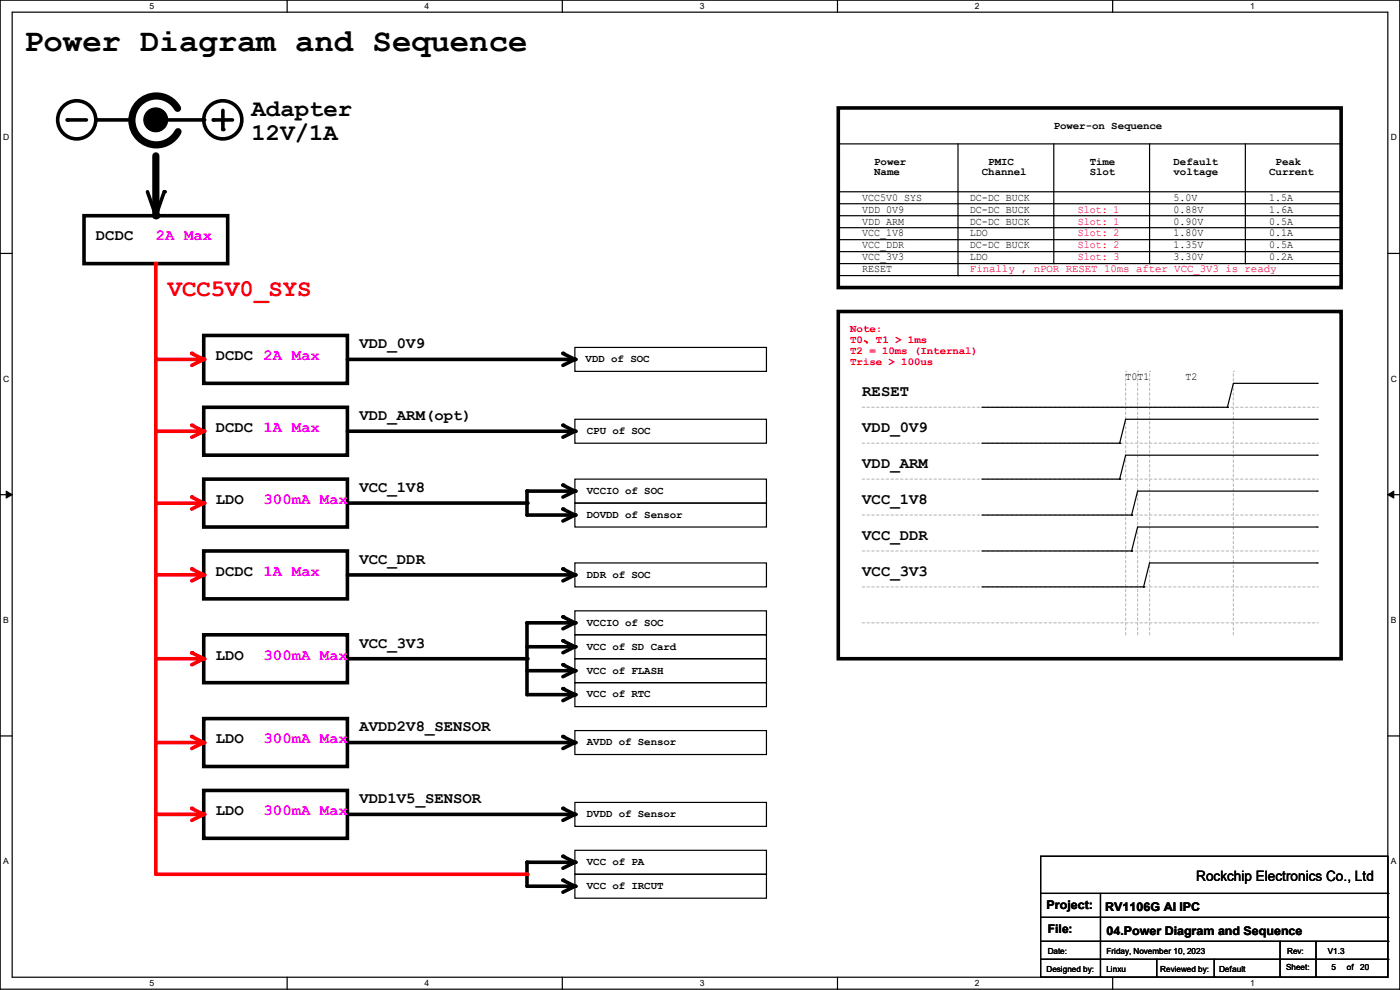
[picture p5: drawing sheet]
<svg xmlns="http://www.w3.org/2000/svg" width="297mm" height="210mm" viewBox="0 0 297 210" stroke-linecap="round" stroke-linejoin="round" font-family="sans-serif">
<path d="M0 0h297v209.8h-297zM2.6 2.6h291.8v204.7h-291.8z" fill="none" stroke="#000" stroke-width=".25"/>
<g fill="#fff">
<path d="M31.7 .3h1v2h-1z"/>
<path d="M31.7 207.6h1v1.9h-1z"/>
</g>
<path d="M60.9 0v2.6M60.9 207.3v2.5" fill="none" stroke="#000" stroke-width=".25"/>
<g fill="#fff">
<path d="M90.1 .3h1v2h-1z"/>
<path d="M90.1 207.6h1v1.9h-1z"/>
</g>
<path d="M119.3 0v2.6M119.3 207.3v2.5" fill="none" stroke="#000" stroke-width=".25"/>
<g fill="#fff">
<path d="M148.5 .3h.9v2h-.9z"/>
<path d="M148.5 207.6h.9v1.9h-.9z"/>
</g>
<path d="M177.7 0v2.6M177.7 207.3v2.5" fill="none" stroke="#000" stroke-width=".25"/>
<g fill="#fff">
<path d="M206.8 .3h1v2h-1z"/>
<path d="M206.8 207.6h1v1.9h-1z"/>
</g>
<path d="M236.1 0v2.6M236.1 207.3v2.5" fill="none" stroke="#000" stroke-width=".25"/>
<g fill="#fff">
<path d="M265.2 .3h1v2h-1z"/>
<path d="M265.2 207.6h1v1.9h-1z"/>
<path d="M.7 28.2h1.2v1.9h-1.2z"/>
<path d="M295.1 28.2h1.2v1.9h-1.2z"/>
<path d="M.7 79.3h1.2v2h-1.2z"/>
<path d="M295.1 79.3h1.2v2h-1.2z"/>
</g>
<path d="M0 53.8h2.6M294.4 53.8h2.6" fill="none" stroke="#000" stroke-width=".25"/>
<g fill="#fff">
<path d="M.7 130.5h1.2v2h-1.2z"/>
<path d="M295.1 130.5h1.1v2h-1.1z"/>
</g>
<path d="M0 104.9h2.6M294.4 104.9h2.6" fill="none" stroke="#000" stroke-width=".25"/>
<path d="M1.3 104.2l1.3 .7-1.3 .8zM294.4 104.9l1.3-.7v1.5z" fill="#000" stroke="#000" stroke-width=".21"/>
<g fill="#fff">
<path d="M.7 181.7h1.2v2h-1.2z"/>
<path d="M295.1 181.7h1.1v2h-1.1z"/>
</g>
<g fill="none" stroke="#000" stroke-width=".25">
<path d="M177.8 30.5h106.7M203.2 30.5v28M223.6 30.5v25.4M243.9 30.5v25.4M264.2 30.5v25.4M284.5 30.5h.1M177.8 45.8h106.7M177.8 43.2h106.7M177.8 40.7h106.7M177.8 48.3h106.7M177.8 50.8h106.7M177.8 53.4h106.7"/>
<path d="M177.8 55.9h106.7M177.8 58.5h106.7M203.2 58.5h.1M223.6 55.9h.1M243.9 55.9h.1M264.2 55.9h.1M284.5 45.8h.1M284.5 43.2h.1M284.5 40.7h.1M284.5 48.3h.1M284.5 50.8h.1M284.5 53.4h.1"/>
<path d="M284.5 55.9h.1M284.5 58.5h.1M122 73.7h40.6v5.1h-40.6zM122 88.9h40.6v5.1h-40.6zM208.3 94h29.2M208.3 86.4h52.1M237.5 94h.1M260.4 86.4h.1M279.4 88.9h.1M279.4 81.3h.1M279.4 88.9h-40.6l-1.3 5.1M279.4 81.3h-17.7l-1.3 5.1"/>
<path d="M122 101.6h40.6v5.1h-40.6zM122 106.7h40.6v5.1h-40.6zM122 119.4h40.6v5.1h-40.6zM122 129.6h40.6v5.1h-40.6zM122 139.7h40.6v5.1h-40.6zM122 134.7h40.6v5h-40.6zM0 156.1h2.6M122 144.8h40.6v5.1h-40.6zM122 155h40.6v5.1h-40.6zM294.4 156.1h2.6M122 170.2h40.6v5.1h-40.6zM122 180.4h40.6v5.1h-40.6z"/>
<path d="M122 185.5h40.6v5h-40.6z"/>
</g>
<g fill="none" stroke="#000" stroke-width=".76">
<path d="M14.3 25.4h4M20.4 25.4h7.6M35.6 25.4h7.6M45.3 25.4h4M47.3 23.4v4.1M177.8 22.9h106.7v38.1h-106.7zM17.8 45.8h30.5v10.1h-30.5zM31.3 40.7l1.8 5.1 1.7-5.1M43.2 71.2h30.5v10.1h-30.5zM73.7 76.2h48.3M119.4 75l2.6 1.2M122 76.2l-2.6 1.3"/>
<path d="M177.8 66.1h106.7v73.6h-106.7zM43.2 86.4h30.5v10.2h-30.5zM73.7 91.5h48.3M119.4 90.2l2.6 1.3M122 91.5l-2.6 1.3M43.2 116.9h30.5v10.1h-30.5zM43.2 101.6h30.5v10.2h-30.5zM73.7 106.7h38.1M119.4 102.9l2.6 1.3M119.4 108l2.6 1.3M122 104.2h-10.2v5.1h10.2M122 104.2l-2.6 1.3"/>
<path d="M122 109.3l-2.6 1.2M43.2 134.7h30.5v10.1h-30.5zM73.7 139.7h38.1M73.7 122h48.3M111.8 137.2h10.2M119.4 120.7l2.6 1.3M119.4 130.9l2.6 1.2M119.4 135.9l2.6 1.3M122 132.1h-10.2v15.3h10.2M122 122l-2.6 1.2M122 132.1l-2.6 1.3M122 137.2l-2.6 1.3"/>
<path d="M43.2 152.4h30.5v10.2h-30.5zM73.7 157.5h48.3M111.8 142.3h10.2M119.4 156.3l2.6 1.2M119.4 146.1l2.6 1.3M119.4 141l2.6 1.3M122 157.5l-2.6 1.3M122 147.4l-2.6 1.2M122 142.3l-2.6 1.3M43.2 167.7h30.5v10.1h-30.5zM73.7 172.8h48.3M119.4 171.5l2.6 1.3"/>
<path d="M122 172.8l-2.6 1.2M119.4 181.7l2.6 1.2M119.4 186.7l2.6 1.3M122 182.9h-10.2v5.1h10.2M122 182.9l-2.6 1.3M122 188l-2.6 1.3"/>
<circle cx="16.3" cy="25.4" r="4"/>
<circle cx="47.3" cy="25.4" r="4"/>
</g>
<g fill="#000">
<circle cx="14.3" cy="25.4" r=".38"/>
<circle cx="20.4" cy="25.4" r=".38"/>
<circle cx="43.2" cy="25.4" r=".38"/>
<circle cx="45.3" cy="25.4" r=".38"/>
<circle cx="47.3" cy="27.5" r=".38"/>
<circle cx="33.1" cy="45.8" r=".76"/>
<circle cx="33.1" cy="45.8" r=".38"/>
<circle cx="34.8" cy="40.7" r=".38"/>
<circle cx="119.4" cy="75" r=".38"/>
<circle cx="122" cy="76.2" r=".38"/>
<circle cx="119.4" cy="90.2" r=".38"/>
<circle cx="122" cy="91.5" r=".38"/>
<circle cx="111.8" cy="104.2" r=".38"/>
<circle cx="111.8" cy="106.7" r=".38"/>
<circle cx="119.4" cy="102.9" r=".38"/>
<circle cx="119.4" cy="108" r=".38"/>
<circle cx="122" cy="109.3" r=".38"/>
<circle cx="122" cy="104.2" r=".38"/>
<circle cx="111.8" cy="132.1" r=".38"/>
<circle cx="111.8" cy="139.7" r=".38"/>
<circle cx="119.4" cy="130.9" r=".38"/>
<circle cx="119.4" cy="135.9" r=".38"/>
<circle cx="119.4" cy="120.7" r=".38"/>
<circle cx="122" cy="137.2" r=".38"/>
<circle cx="122" cy="132.1" r=".38"/>
<circle cx="122" cy="122" r=".38"/>
<circle cx="119.4" cy="156.3" r=".38"/>
<circle cx="119.4" cy="146.1" r=".38"/>
<circle cx="119.4" cy="141" r=".38"/>
<circle cx="122" cy="147.4" r=".38"/>
<circle cx="122" cy="142.3" r=".38"/>
<circle cx="122" cy="157.5" r=".38"/>
<circle cx="119.4" cy="171.5" r=".38"/>
<circle cx="122" cy="172.8" r=".38"/>
<circle cx="111.8" cy="182.9" r=".38"/>
<circle cx="119.4" cy="181.7" r=".38"/>
<circle cx="119.4" cy="186.7" r=".38"/>
<circle cx="122" cy="188" r=".38"/>
<circle cx="122" cy="182.9" r=".38"/>
</g>
<path d="M33.1 33.1v12.7M37.7 23a5.2 5.2 0 0 0-7.9-1.4 5.2 5.2 0 0 0 .1 8 5.2 5.2 0 0 0 7.9-1.7" fill="none" stroke="#000" stroke-width="1.5"/>
<circle cx="33" cy="25.4" r="2.52" fill="#000" stroke="#000" stroke-width=".25"/>
<g fill="none" stroke="#c0c0c0" stroke-width=".25" stroke-dasharray=".5">
<path d="M238.8 78.8h.1M241.3 78.8h.1M243.9 78.8h.1M261.7 78.8h.1M182.9 94h96.5M182.9 86.4h96.5M279.4 94h.1M279.4 86.4h.1M182.9 101.6h96.5M182.9 109.3h96.5M182.9 116.9h96.5M279.4 101.6h.1"/>
<path d="M279.4 109.3h.1M279.4 116.9h.1M182.9 132.1h96.5M182.9 124.5h96.5M238.8 134.7v-55.9M241.3 134.7v-55.9M243.9 134.7v-55.9M261.7 134.7v-55.9M279.4 132.1h.1M279.4 124.5h.1"/>
</g>
<path d="M33.1 76.2h10.1" fill="none" stroke="#f00" stroke-width=".76"/>
<circle cx="43.2" cy="76.2" r=".38" fill="#f00"/>
<path d="M40.7 75l2.5 1.2" fill="none" stroke="#f00" stroke-width=".76"/>
<circle cx="40.7" cy="75" r=".38" fill="#f00"/>
<path d="M43.2 76.2l-2.5 1.3" fill="none" stroke="#f00" stroke-width=".76"/>
<circle cx="43.2" cy="76.2" r=".38" fill="#f00"/>
<path d="M33.1 185.5h78.7" fill="none" stroke="#f00" stroke-width=".76"/>
<circle cx="111.8" cy="185.5" r=".38" fill="#f00"/>
<path d="M33.1 55.9v129.6" fill="none" stroke="#f00" stroke-width=".76"/>
<circle cx="33.1" cy="55.9" r=".38" fill="#f00"/>
<path d="M43.2 91.5l-2.5 1.3" fill="none" stroke="#f00" stroke-width=".76"/>
<circle cx="43.2" cy="91.5" r=".38" fill="#f00"/>
<path d="M33.1 91.5h10.1" fill="none" stroke="#f00" stroke-width=".76"/>
<circle cx="43.2" cy="91.5" r=".38" fill="#f00"/>
<path d="M40.7 90.2l2.5 1.3" fill="none" stroke="#f00" stroke-width=".76"/>
<circle cx="40.7" cy="90.2" r=".38" fill="#f00"/>
<path d="M43.2 106.7l-2.5 1.3" fill="none" stroke="#f00" stroke-width=".76"/>
<circle cx="43.2" cy="106.7" r=".38" fill="#f00"/>
<path d="M33.1 106.7h10.1" fill="none" stroke="#f00" stroke-width=".76"/>
<circle cx="43.2" cy="106.7" r=".38" fill="#f00"/>
<path d="M40.7 105.5l2.5 1.2" fill="none" stroke="#f00" stroke-width=".76"/>
<circle cx="40.7" cy="105.5" r=".38" fill="#f00"/>
<path d="M33.1 139.7h10.1" fill="none" stroke="#f00" stroke-width=".76"/>
<circle cx="43.2" cy="139.7" r=".38" fill="#f00"/>
<path d="M40.7 138.5l2.5 1.2" fill="none" stroke="#f00" stroke-width=".76"/>
<circle cx="40.7" cy="138.5" r=".38" fill="#f00"/>
<path d="M43.2 139.7l-2.5 1.3" fill="none" stroke="#f00" stroke-width=".76"/>
<circle cx="43.2" cy="139.7" r=".38" fill="#f00"/>
<path d="M40.7 171.5l2.5 1.3" fill="none" stroke="#f00" stroke-width=".76"/>
<circle cx="40.7" cy="171.5" r=".38" fill="#f00"/>
<path d="M43.2 157.5l-2.5 1.3" fill="none" stroke="#f00" stroke-width=".76"/>
<circle cx="43.2" cy="157.5" r=".38" fill="#f00"/>
<path d="M33.1 157.5h10.1" fill="none" stroke="#f00" stroke-width=".76"/>
<circle cx="43.2" cy="157.5" r=".38" fill="#f00"/>
<path d="M40.7 156.3l2.5 1.2" fill="none" stroke="#f00" stroke-width=".76"/>
<circle cx="40.7" cy="156.3" r=".38" fill="#f00"/>
<path d="M43.2 172.8l-2.5 1.2" fill="none" stroke="#f00" stroke-width=".76"/>
<circle cx="43.2" cy="172.8" r=".38" fill="#f00"/>
<path d="M33.1 172.8h10.1" fill="none" stroke="#f00" stroke-width=".76"/>
<circle cx="43.2" cy="172.8" r=".38" fill="#f00"/>
<path d="M43.2 122l-2.5 1.2" fill="none" stroke="#f00" stroke-width=".76"/>
<circle cx="43.2" cy="122" r=".38" fill="#f00"/>
<path d="M33.1 122h10.1" fill="none" stroke="#f00" stroke-width=".76"/>
<circle cx="43.2" cy="122" r=".38" fill="#f00"/>
<path d="M40.7 120.7l2.5 1.3" fill="none" stroke="#f00" stroke-width=".76"/>
<circle cx="40.7" cy="120.7" r=".38" fill="#f00"/>
<g fill="none" stroke="#000" stroke-width=".25">
<path d="M279.4 96.6h.1M279.4 96.6h-40.6l-1.3 5M208.3 101.6h29.2M208.3 109.3h31.8M208.3 116.9h31.8M237.5 101.6h.1M240.1 116.9h.1M240.1 109.3h.1M279.4 104.2h.1M279.4 111.8h.1M279.4 119.4h.1M279.4 104.2h-38.1l-1.2 5.1"/>
<path d="M279.4 111.8h-38.1l-1.2 5.1M279.4 119.4h-35.5l-1.3 5.1M208.3 124.5h34.3M242.6 124.5h.1M220.8 181.7h73.6v25.6h-73.6zM220.8 189.5h73.6M220.8 194.6h73.6M220.8 199.7h73.6M233.5 189.5v17.8M271.6 199.7v7.6M279.2 199.7v7.6M294.4 189.5h.1"/>
<path d="M294.4 194.6h.1M294.4 199.7h.1M220.8 203.5h73.6M233.5 207.3h.1M245.4 207.3h.1M245.4 203.5v3.8M257.6 207.3h.1M257.6 203.5v3.8M271.6 207.3h.1M279.2 207.3h.1M294.4 203.5h.1"/>
</g>
<text font-size="6.9" x="5.1" y="10.8">Power Diagram and Sequence</text>
<g font-size="5.1">
<text x="53.4" y="24.6">Adapter</text>
<text x="53.4" y="29.7">12V/1A</text>
</g>
<text font-size="5.1" fill="#f00" x="35.6" y="62.7">VCC5V0_SYS</text>
<g font-size="3.3">
<text x="20.4" y="51">DCDC</text>
<text x="45.8" y="76.4">DCDC 2A Max</text>
<text x="76.2" y="73.9">VDD_0V9</text>
<text x="76.2" y="89.1">VDD_ARM(opt)</text>
<text x="182.9" y="84">RESET</text>
<text x="45.8" y="91.7">DCDC 1A Max</text>
<text x="182.9" y="91.7">VDD_0V9</text>
<text x="182.9" y="99.3">VDD_ARM</text>
<text x="45.8" y="106.9">LDO</text>
<text x="76.2" y="104.4">VCC_1V8</text>
<text x="182.9" y="106.9">VCC_1V8</text>
<text x="76.2" y="119.6">VCC_DDR</text>
<text x="182.9" y="114.5">VCC_DDR</text>
<text x="45.8" y="122.1">DCDC 1A Max</text>
<text x="182.9" y="122.1">VCC_3V3</text>
<text x="76.2" y="137.4">VCC_3V3</text>
<text x="45.8" y="139.9">LDO</text>
<text x="76.2" y="155.2">AVDD2V8_SENSOR</text>
<text x="45.8" y="157.7">LDO</text>
<text x="45.8" y="172.9">LDO</text>
<text x="76.2" y="170.4">VDD1V5_SENSOR</text>
</g>
<g font-size="3.3" fill="#f0f">
<text x="33.1" y="51">2A Max</text>
<text x="55.9" y="106.9">300mA Max</text>
<text x="55.9" y="139.9">300mA Max</text>
<text x="55.9" y="157.7">300mA Max</text>
<text x="55.9" y="172.9">300mA Max</text>
</g>
<text font-size="3" x="253.8" y="186.9">Rockchip Electronics Co., Ltd</text>
<g font-size="2.5">
<text x="222" y="192.9">Project:</text>
<text x="222.3" y="198">File:</text>
<text x="234.5" y="193.2">RV1106G AI IPC</text>
<text x="234.7" y="198.2">04.Power Diagram and Sequence</text>
</g>
<g font-size="2.3">
<text x="223.6" y="27.3">Power-on Sequence</text>
<text x="185.5" y="34.9">Power</text>
<text x="209.7" y="34.9">PMIC</text>
<text x="231.2" y="34.9">Time</text>
<text x="249" y="34.9">Default</text>
<text x="270.6" y="34.9">Peak</text>
<text x="185.5" y="37.2">Name</text>
<text x="208.3" y="37.2">Channel</text>
<text x="231.2" y="37.2">Slot</text>
<text x="249" y="37.2">voltage</text>
<text x="269.3" y="37.2">Current</text>
<text x="182.9" y="42.5">VCC5V0_SYS</text>
<text x="182.9" y="45.1">VDD_0V9</text>
<text x="182.9" y="47.6">VDD_ARM</text>
<text x="205.8" y="45.1">DC-DC BUCK</text>
<text x="205.8" y="47.6">DC-DC BUCK</text>
<text x="205.8" y="42.5">DC-DC BUCK</text>
<text x="249" y="45.1">0.88V</text>
<text x="249" y="47.6">0.90V</text>
<text x="249" y="42.5">5.0V</text>
<text x="269.3" y="45.1">1.6A</text>
<text x="269.3" y="47.6">0.5A</text>
<text x="269.3" y="42.5">1.5A</text>
<text x="182.9" y="50.2">VCC_1V8</text>
<text x="182.9" y="52.7">VCC_DDR</text>
<text x="205.8" y="50.2">LDO</text>
<text x="205.8" y="52.7">DC-DC BUCK</text>
<text x="249" y="50.2">1.80V</text>
<text x="249" y="52.7">1.35V</text>
<text x="269.3" y="50.2">0.1A</text>
<text x="269.3" y="52.7">0.5A</text>
<text x="182.9" y="57.8">RESET</text>
<text x="182.9" y="55.2">VCC_3V3</text>
<text x="205.8" y="55.2">LDO</text>
<text x="249" y="55.2">3.30V</text>
<text x="269.3" y="55.2">0.2A</text>
<text x="124.2" y="76.8">VDD of SOC</text>
<text x="238.8" y="80.6">T0T1</text>
<text x="251.5" y="80.6">T2</text>
<text x="124.5" y="92.1">CPU of SOC</text>
<text x="124.5" y="104.8">VCCIO of SOC</text>
<text x="124.5" y="109.9">DOVDD of Sensor</text>
<text x="124.5" y="122.6">DDR of SOC</text>
<text x="124.5" y="132.7">VCCIO of SOC</text>
<text x="124.5" y="137.8">VCC of SD Card</text>
<text x="124.5" y="142.9">VCC of FLASH</text>
<text x="124.5" y="148">VCC of RTC</text>
<text x="124.5" y="158.1">AVDD of Sensor</text>
<text x="124.5" y="173.4">DVDD of Sensor</text>
<text x="124.5" y="183.5">VCC of PA</text>
<text x="124.5" y="188.6">VCC of IRCUT</text>
</g>
<g font-size="2.3" fill="#f00">
<text x="228.6" y="45.1">Slot: 1</text>
<text x="228.6" y="47.6">Slot: 1</text>
<text x="228.6" y="50.2">Slot: 2</text>
<text x="228.6" y="52.7">Slot: 2</text>
<text x="205.8" y="57.8">Finally , nPOR RESET 10ms after VCC_3V3 is ready</text>
<text x="228.6" y="55.2">Slot: 3</text>
<text x="180.4" y="70.5">Note:</text>
<text x="180.4" y="72.8">T0、T1 &gt; 1ms</text>
<text x="180.4" y="75.1">T2 = 10ms (Internal)</text>
<text x="180.4" y="77.3">Trise &gt; 100us</text>
</g>
<g font-size="1.8">
<text x="31.7" y="1.9">5</text>
<text x="90.1" y="1.9">4</text>
<text x="148.5" y="1.9">3</text>
<text x="206.8" y="1.9">2</text>
<text x="265.2" y="1.9">1</text>
<text x=".7" y="29.8">D</text>
<text x="295.1" y="29.8">D</text>
<text x=".7" y="80.9">C</text>
<text x="295.1" y="80.9">C</text>
<text x=".7" y="132.1">B</text>
<text x="295.1" y="132.1">B</text>
<text x=".7" y="183.3">A</text>
<text x="295.1" y="183.3">A</text>
<text x="222.3" y="202.3">Date:</text>
<text x="234.7" y="202.3">Friday, November 10, 2023</text>
<text x="273.1" y="202.3">Rev:</text>
<text x="281.7" y="202.3">V1.3</text>
<text x="31.7" y="209.2">5</text>
<text x="90.1" y="209.2">4</text>
<text x="148.5" y="209.2">3</text>
<text x="206.8" y="209.2">2</text>
<text x="222" y="206.1">Designed by:</text>
<text x="234.7" y="206.1">Linxu</text>
<text x="246.2" y="206.1">Reviewed by:</text>
<text x="258.6" y="206.1">Default</text>
<text x="265.2" y="209.2">1</text>
<text x="272.8" y="205.9">Sheet:</text>
<text x="282.5" y="205.9">5</text>
<text x="285.7" y="205.9">of</text>
<text x="288.6" y="205.9">20</text>
</g>
</svg>
